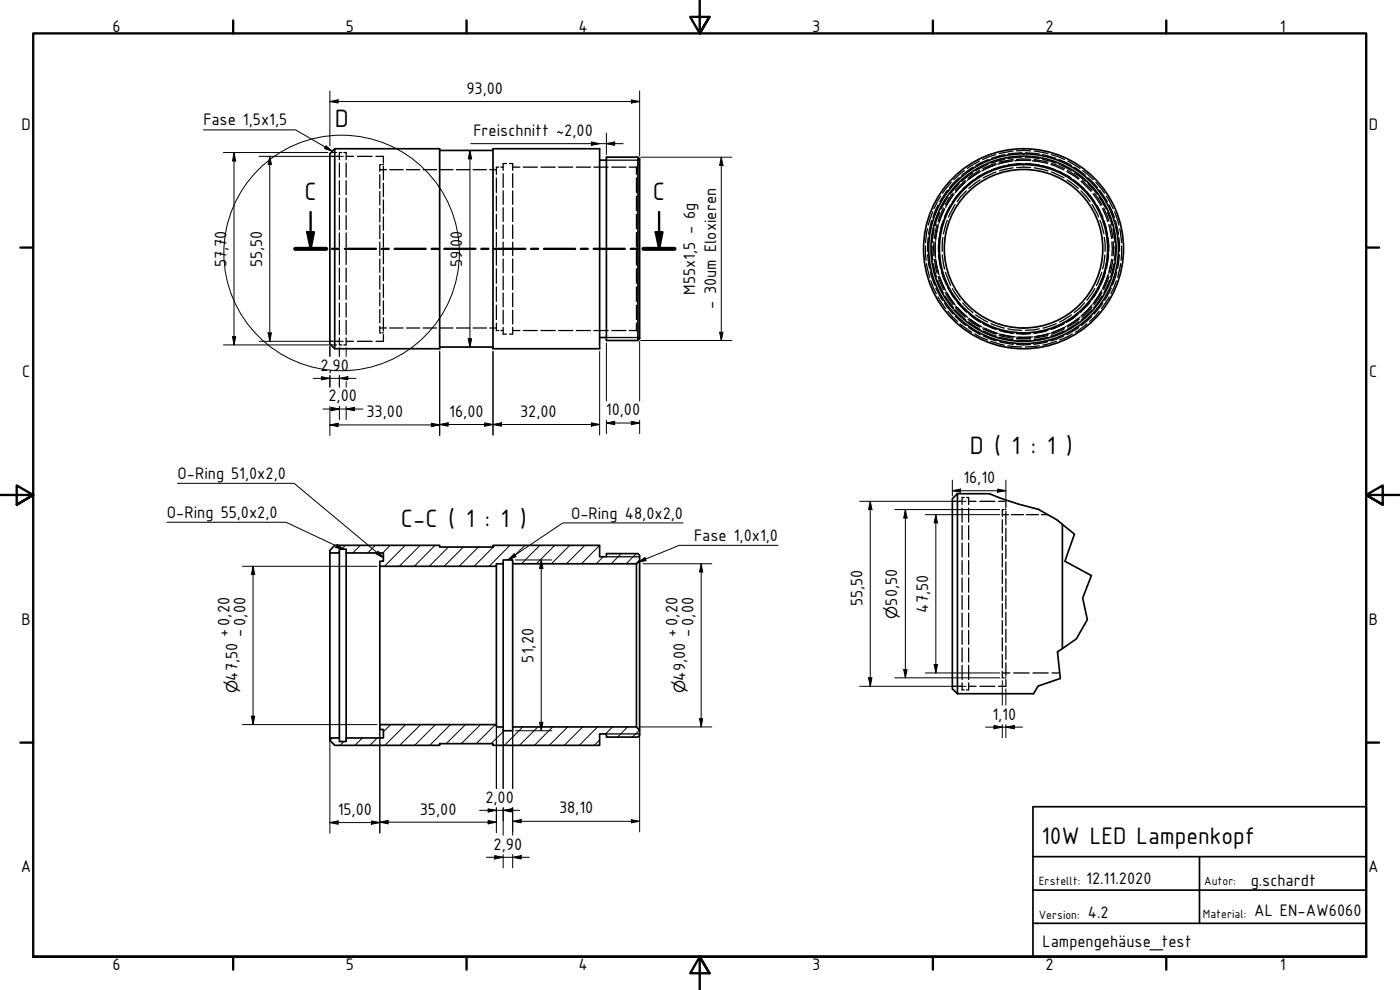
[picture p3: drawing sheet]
<svg xmlns="http://www.w3.org/2000/svg" width="420mm" height="297mm" viewBox="0 0 420 297" stroke-linecap="round" stroke-linejoin="round" font-family="sans-serif">
<!-- layer: Schraffur (ISO) -->
<g fill="none" stroke="#000" stroke-width=".3">
<path d="M101.9 165.4l-.5 .5M103.6 163.6l-1.1 1.2M108.1 163.6l-2.2 2.3M112.6 163.6l-2.2 2.3M117.1 163.6l-2.2 2.3M121.6 163.6l-6.2 6.3M126.1 163.6l-6.3 6.3M130.6 163.6l-6.3 6.3M134.6 164.1l-5.8 5.8M139.1 164.1l-5.8 5.8M143.6 164.1l-5.8 5.8M148.5 163.6l-6.2 6.3"/>
<path d="M153 163.6l-6.2 6.3M157.5 163.6l-4.4 4.4M162 163.6l-5.5 5.5M166.5 163.6l-5.5 5.5M171 163.6l-5.5 5.5M175.5 163.6l-5.5 5.5M180 163.6l-5.5 5.5M181 167.1l-2.1 2M186.4 166.1l-2.9 3M190.9 166.1l-2.9 3M117.2 217.4l-2.1 2.2M121.7 217.4l-6.2 6.2"/>
<path d="M126.2 217.4l-6.2 6.2M130.7 217.4l-6.2 6.2M135.2 217.4l-6.2 6.2M139.7 217.4l-5.8 5.7M144.2 217.4l-5.8 5.7M148.7 217.4l-5.8 5.7M151.3 219.3l-3.9 3.8M156.9 218.1l-5.5 5.5M161.4 218.1l-5.5 5.5M165.9 218.1l-5.5 5.5M170.4 218.1l-5.6 5.5M174.9 218.1l-5.5 5.5"/>
<path d="M179.3 218.1l-5.4 5.5M183.8 218.1l-2.1 2.1M188.3 218.1l-2.9 3.1M191.9 219.1l-2.1 2.1M99.8 221.4l-.8 .8M103.2 222.5l-1.2 1.1M104.3 221.4l-.4 .4M108.8 221.4l-2.3 2.2M113.2 221.4l-2.2 2.2M180 222l-1.6 1.6"/>
</g>
<!-- layer: Verdeckt (ISO) -->
<g fill="none" stroke="#000" stroke-width=".38">
<path d="M99 46.9h.9M100.9 46.9h1M101.9 48.9v4.2M101.9 54.2v4.2M101.9 59.4v4.2M102.6 45.8h-.7v2.1M103.2 45.8h.7v2.1M103.9 48.9v4.2M103.9 54.2v4.2M103.9 59.4v4.2M103.9 46.9h2.2M107.3 46.9h4.4"/>
<path d="M112.8 46.9h2.3v2M114 52.4v4.1M114 57.5v4M114 50.9h2M114.4 49.4h-.4v2M114.7 49.4h.4M115.1 49.9v4.1M115.1 55v4M115.1 60v4.1M117 50.9h4M122 50.9h4M127 50.9h4"/>
<path d="M132 50.9h4M137 50.9h4M142 50.9h4M147 50.9h2M149 53.4v4.4M149 58.9v4.3M149.7 50.2h-.7v2.1M150.3 50.2h.7M151 52.1v4.1M151 57.3v4M152 49.1h-1v2M152.9 49.1h1v2"/>
<path d="M153.9 52.1v4.1M153.9 57.3v4M153.9 50.2h2.1M157 50.2h4.3M162.4 50.2h4.2M167.6 50.2h4.3M173 50.2h4.2M178.2 50.2h4.3M183.6 50.2h4.2M188.8 50.2h2.2M191 53.4v4.4M191 58.9v4.3"/>
<path d="M191.3 49.8l-.3 .4v2.1M192 49.1l-.4 .4M282.3 58.9l-2 3.7M284.4 57.1l-2.3 3.4M284.5 59.2l-2.1 3.5M285.5 54.7l-2.6 3.3M285.9 58.7l-2.1 3.5M286 58l-2.3 3.5M286.3 58.2l-2.3 3.4M287.8 53.3l-2.8 3M287.8 55.1l-2.7 3.2M288.3 57.4l-2.5 3.3"/>
<path d="M289.4 51.2l-3.1 2.7M289.5 54.8l-2.9 3M289.7 54.2l-3 2.9M289.8 56.1l-2.9 3.1M289.9 54.5l-2.9 2.9M290 57.3l-1.7 1.7-1 1.5M291.9 51.9l-3.3 2.5M292 50.2l-3.4 2.4M292.2 54l-3.2 2.6M293.7 51.7l-3.4 2.5M293.9 48.3l-3.6 2.2M294 52.9l-3.4 2.5"/>
<path d="M294 51.1l-3.5 2.4M294.1 54l-3.3 2.5M294.2 51.5l-3.4 2.3M296.5 49.3l-3.7 1.9M296.6 47.9l-3.7 1.7M296.6 51.4l-3.6 2M298.4 49.6l-2.3 .9-1.5 .8M298.8 50.6l-3.8 1.8M298.8 46.4l-3.9 1.5M298.9 49l-3.9 1.6M298.9 51.6l-3.9 1.8M299 49.4l-3.9 1.6"/>
<path d="M301.5 47.8l-4 1.1M301.6 46.4l-4 1.1M301.6 49.7l-4 1.3M303.5 48.4l-4.1 .9M304 49.4l-4.2 .9M304 47.9l-4.2 .8M304 50.3l-4.1 1M304 48.2l-4 .9M304 45.3l-4.2 .8M305.1 49.3h4.2M305.1 47.8h4.2M305.1 50.3h4.2"/>
<path d="M305.1 45.3h4.2M305.1 48.2h4.1M306.6 47.2l-4.1 .3M306.7 45.8l-4.1 .4M306.7 49.1l-4.1 .4M307.7 45.8l4.1 .4M307.7 49.1l4.1 .4M307.7 47.2l4.1 .3M308.7 48.1l-4.2 .1M309.8 48.2l2 .2M310.3 48.2l4.1 .9M310.4 49.4l4.2 .9"/>
<path d="M310.4 47.9l4.1 .8M310.4 50.3l4.1 1M310.4 45.3l4.1 .8M312.9 46.4l4 1.1M312.9 49.7l3.9 1.3M312.9 47.8l4 1.1M315.4 49.4l3.9 1.6M315.5 49l4 1.6M315.5 51.6l3.8 1.8M315.5 46.4l4 1.5M315.6 50.6l3.9 1.8M317.8 51.4l3.6 2"/>
<path d="M317.8 47.9l3.7 1.7M317.9 49.3l3.7 1.9M320.2 51.5l3.5 2.3M320.2 54l3.5 2.5M320.4 51.1l3.4 2.4M320.4 52.9l3.4 2.5M320.5 48.3l3.6 2.2M322.2 54l3.2 2.6M322.4 50.2l3.4 2.4M322.5 51.9l3.3 2.5M324.4 57.3l2.8 3.2M324.4 54.5l3 2.9"/>
<path d="M324.6 56.1l2.9 3.1M324.7 54.2l3 2.9M324.9 51.2l3.2 2.7M326.1 57.4l2.5 3.3M326.5 53.3l2.9 3M326.5 55.1l2.7 3.2M328 58.2l2.4 3.4M328.4 58l1 1.3 1.3 2.2M328.9 54.7l2.6 3.3M329.9 59.2l2.1 3.5M330.1 57.1l2.3 3.4M332 58.9l2.1 3.7"/>
<path d="M101.9 64.7v4.2M101.9 69.9v4.3M101.9 75.2v4.2M103.9 64.7v4.2M103.9 69.9v4.3M103.9 75.2v4.2M114 62.5v4.1M114 67.5v4.1M114 72.6v4.1M114 77.7v4M115.1 65.1v4M115.1 70.1v4.1"/>
<path d="M115.1 75.2v4M149 64.3v4.3M149 69.8v4.3M149 75.2v4.4M151 62.3v4.2M151 67.5v4.1M151 72.6v4.1M151 77.7v4.1M153.9 62.3v4.2M153.9 67.5v4.1M153.9 72.6v4.1M153.9 77.7v4.1"/>
<path d="M191 64.3v4.3M191 69.8v4.3M191 75.2v4.4M277.7 73.8l.2 4.3M278.1 79.1l.9 4.1M278.4 76.4l.6 4.2M278.4 68.6l-.7 4.2M278.6 71.3l-.2 4.1M279.6 66.2l-.9 4.1M279.8 73.8l.1 4.2M279.9 63.5l-1.3 4M280.1 79.1l1 4"/>
<path d="M280.3 72.5v4.3M280.4 77.8l.8 4.2M280.4 68.7l-.6 4.1M280.7 73.1l.1 4.2M280.7 72.6v4.2M280.8 77.8l.8 4M280.9 78.3l.9 4.1M281.2 67.4l-.8 4.1M281.5 68l-.5 2-.2 2.1M281.6 61.5l-1.6 3.8M281.6 67.4l-.8 4.2M281.7 76.4l.6 4.2"/>
<path d="M281.7 75.2l.5 4.2M281.8 71.3l-.2 4.1M282 63.7l-.9 2.1-.4 1.9M282.2 69.9l-.5 4.2M282.8 76.5l.7 4.2M283 71.2l-.2 4.2M283.1 66.3l-1.1 4M283.1 62.4l-1.5 3.9M283.3 63.1l-1.6 3.9M283.5 62.6l-1.6 3.9M283.7 64.8l-1.3 4M284.3 66.1l-1.2 4.1"/>
<path d="M285.2 61.6l-1.8 3.7M286.3 60.1l-2.1 3.7M286.6 61.3l-1.9 3.8M327.7 61.3l2 3.8M328.1 60.1l2.1 3.7M329.2 61.6l1.8 3.7M330.1 66.1l1.2 4.1M330.7 64.8l1.3 4M330.9 62.6l1.5 3.9M331.2 62.4l1.6 3.9M331.3 66.3l1.1 4M331.4 71.2l.3 4.2"/>
<path d="M331.6 76.5l-.7 4.2M332.2 69.9l.5 4.2M332.4 63.7l1.4 4M332.5 71.3l.2 4.1M332.6 75.2v1.8l-.4 2.4M332.7 76.4l-.6 4.2M332.7 67.4l.9 4.2M332.8 61.5l1.7 3.8M333.1 67.4l.9 4.1M333.4 79.3l-.5 2M333.6 77.8l-.9 4M333.7 72.6v4.2"/>
<path d="M334 77.8l-.9 4.2M334 68.7l.6 4.1M334.1 72.5v4.3M334.3 79.1l-1 4M334.5 63.5l1.3 4M334.6 73.8l-.1 4.2M334.8 66.2l.9 4.1M335.8 71.3l.2 4.1M336 76.4l-.6 4.2M336 68.6l.6 4.2M336.3 79.1l-.9 4.1M336.6 73.8l-.2 4.3"/>
<path d="M101.9 80.4v4.2M101.9 85.6v4.2M101.9 90.9v4.2M101.9 96.1v4.3M103.9 80.4v4.2M103.9 85.6v4.2M103.9 90.9v4.2M103.9 96.1v4.3M114 82.7v4.1M114 87.8v4M114 92.8v4.1M114 97.9v2h.4"/>
<path d="M114 98.4h2M114.7 99.9h.4M115.1 80.2v4.1M115.1 85.3v4M115.1 90.3v4M115.1 95.4v4M117 98.4h4M122 98.4h4M127 98.4h4M132 98.4h4M137 98.4h4M142 98.4h4"/>
<path d="M147 98.4h2M149 80.6v4.4M149 86.1v4.3M149 91.6v4.3M149 97v2.2h.7M150.3 99.2h.7M151 82.9v4M151 87.9v4.2M151 93.1v4.1M151 98.2v2.1h1M153.9 82.9v4M153.9 87.9v4.2"/>
<path d="M153.9 93.1v4.1M153.9 98.2v2.1h-1M153.9 99.2h2.1M157 99.2h4.3M162.4 99.2h4.2M167.6 99.2h4.3M173 99.2h4.2M178.2 99.2h4.3M183.6 99.2h4.2M188.8 99.2h2.2M191 80.6v4.4M191 86.1v4.3"/>
<path d="M191 91.6v4.3M191 97v2.2M191 99.2l.3 .3M191.6 99.8l.4 .3M279.2 81.6l1.3 3.9M279.3 84.3l1.7 3.8M280.9 86.5l2 3.6M281.4 84.1l1.7 3.8M281.5 89.1l2.3 3.5M281.6 83l1.5 3.9M281.9 82.9l1.6 3.8M282.1 83.4l1.7 3.8"/>
<path d="M282.4 80.4l1.3 4.1M282.6 81.6l1.4 3.9M283.5 90.9l2.5 3.3M283.7 87.8l2.3 3.6M283.7 88.8l2.4 3.5M283.8 81.7l1.5 3.9M284 87.6l2.3 3.5M284.2 85.5l2.1 3.7M284.3 88.1l2.4 3.5M284.5 86.3l2.2 3.6M284.5 93.4l2.9 3.1M285.8 86.6l2.4 3.5"/>
<path d="M286.7 94.9l3.2 2.7M286.7 92.2l3 3M286.8 93l3 2.9M286.9 90l2.9 3.2M287 91.9l2.9 3M287.3 90.7l2.8 3M287.4 92.3l3 2.9M288.2 97.2l3.5 2.5M288.9 90.9l3.1 2.9M290.5 95.8l1.3 1.1 2.2 1.3M290.6 93.9l3.4 2.5M290.6 96.6l3.5 2.3"/>
<path d="M290.7 98.3l3.5 2.1M290.8 95.5l3.4 2.3M291 94.3l3.3 2.5M291.2 95.9l3.5 2.2M292.8 94.5l3.6 2.1M294.9 97l3.9 1.7M295 98.7l3.9 1.6M295.1 99.3l3.9 1.5M295.1 98.3l3.9 1.6M295.2 97.3l3.8 1.6M295.7 98.5l3.8 1.6M297.4 97.1l4 1.3"/>
<path d="M299.8 99l4.2 .9M300 99.2l4.1 .9M302.5 98.7l4.1 .4M305.1 100h4.2M311.9 98.7l-4.2 .4M314.3 99.2l-4 .9M314.6 99l-4.2 .9M317 97.1l-4 1.3M319.2 97.3l-3.9 1.6M319.3 98.3l-3.9 1.6M319.3 99.3l-3.9 1.5M319.5 97l-3.9 1.7"/>
<path d="M319.5 98.7l-4 1.6M319.8 98l-3.8 1.7M321.6 94.5l-3.7 2.1M323.5 94.3l-3.5 2.5M323.7 95.5l-1.4 1.1-2.1 1.2M323.7 98.3l-3.5 2.1M323.7 96.6l-3.5 2.3M323.8 93.9l-1.9 1.6-1.5 .9M323.8 95.8l-1.3 1.1-2.1 1.3M324.1 95.2l-3.4 2.3M325.5 90.9l-1.5 1.6-1.6 1.3M326.2 97.2l-3.4 2.5"/>
<path d="M327.1 90.7l-2.9 3M327.4 91.9l-3 3M327.5 90l-2.9 3.2M327.6 93l-3.1 2.9M327.7 94.9l-3.2 2.7M327.7 92.2l-3 3M327.8 91.4l-2.9 3.1M328.5 86.6l-2.3 3.5M329.9 93.4l-1.2 1.5-1.7 1.6M329.9 86.3l-2.2 3.6M330.3 85.5l-2.2 3.7M330.4 87.6l-2.4 3.5"/>
<path d="M330.6 81.7l-1.5 3.9M330.6 87.1l-2.2 3.6M330.7 87.8l-2.3 3.6M330.7 88.8l-2.4 3.5M331 90.9l-2.6 3.3M331.8 81.6l-1.4 3.9M332 80.4l-1.4 4.1M332.4 82.9l-1.5 3.8M332.7 82.3l-1.6 3.9M332.8 83l-1.6 3.9M332.9 89.1l-2.3 3.5M333 84.1l-1.7 3.8"/>
<path d="M333.5 86.5l-2 3.6M335 84.3l-1.6 3.8M335.2 81.6l-1.3 3.9M99 102.4h.9M100.9 102.4h1M101.9 101.4v2.1h.7M103.9 101.4v2.1h-.7M103.9 102.4h2.2M107.3 102.4h4.4M115.1 100.4v2h-2.3M292.5 100.2l3.9 1.8M295.1 100.8l3.9 1.5"/>
<path d="M297.3 102.4l4.1 1.2M299.8 100.6l4.2 .9M300 101.1l4 .9M300 100.2l4 .9M300 102.5l4.1 .8M300.5 100.4l4.2 .7M302.5 103.7l4.1 .4M305.1 101.5h4.2M305.1 103.4h4.1M305.1 100.1h4.1M305.1 102h4.2M305.1 101.1h4.1"/>
<path d="M309.9 101.1l-4.2 .1M311.9 103.7l-4.2 .4M314.4 102.5l-4.1 .8M314.4 100.2l-4.1 .9M314.5 101.1l-4.2 .9M314.5 100.6l-4.1 .9M315 100.1l-4.1 .9M317.1 102.4l-4.1 1.2M319.2 100.8l-3.9 1.5M321.8 100.2l-3.8 1.8M285.8 150.4h1M287.7 150.4h1"/>
<path d="M288.7 152.4v4.2M288.7 157.7v4.2M289.4 149.3h-.7v2.1M290.1 149.3h.6v2.1M290.7 152.4v4.2M290.7 157.7v4.2M290.7 150.4h2.2M294.1 150.4h4.5M299.7 150.4h2.2v2M300.8 155.9v4M300.8 154.4h1.8M301.2 152.9h-.4v2"/>
<path d="M301.6 152.9h.3M301.9 153.4v4.1M301.9 158.5v4M303.5 154.4h3.6M308 154.4h3.7M312.5 154.4h1.9M288.7 162.9v4.2M288.7 168.2v4.2M288.7 173.4v4.3M288.7 178.7v4.2M290.7 162.9v4.2M290.7 168.2v4.2"/>
<path d="M290.7 173.4v4.3M290.7 178.7v4.2M300.8 161v4M300.8 166v4.1M300.8 171.1v4M300.8 176.1v4.1M301.9 163.5v4.1M301.9 168.6v4M301.9 173.6v4.1M301.9 178.7v4M288.7 183.9v4.2M288.7 189.2v4.1"/>
<path d="M288.7 194.4v4.2M288.7 199.6v4.3M290.7 183.9v4.2M290.7 189.2v4.1M290.7 194.4v4.2M290.7 199.6v4.3M300.8 181.2v4M300.8 186.2v4.1M300.8 191.3v4M300.8 196.3v4.1M301.9 183.7v4.1M301.9 188.8v4"/>
<path d="M301.9 193.8v4.1M301.9 198.9v4M285.8 205.9h1M287.7 205.9h1M288.7 204.9v2.1h.7M290.7 204.9v2.1h-.6M290.7 205.9h2.2M294.1 205.9h4.5M300.8 201.4v2h.4M300.8 201.9h2.3M301.6 203.4h.3M301.9 203.9v2h-2.2"/>
<path d="M304.2 201.9h4.7M310 201.9h4.6M315.7 201.9h2.3"/>
</g>
<!-- layer: Sichtbar (ISO) -->
<g fill="none" stroke="#000" stroke-width=".51">
<path d="M100.5 44.6l-1.5 1.6v57l1.5 1.4M100.5 44.6v60M100.5 44.6h31.5v60h-31.5M132 45.1h16M148 44.6h32v60h-32zM180 48.1h2M191.5 47.2l.5 .5v53.9l-.5 .6zM191.5 47.2h-9.5v55h9.5M132 104.1h16M180 101.3h2M287.3 148.1l-1.5 1.6v57l1.5 1.4M287.3 148.1v60"/>
<path d="M287.3 148.1h9.6M318.8 157.3v37.3M99 165.9v55.5M100.5 163.6h31.5v.5h16v-.5h32v3.5h2v-1h9.5l.5 .5v1.5l-1 1h-37.1v-1.1h-2.9v1.1h-2v.8h-35v-1.5h1.1v-2.5h-11.2v-1.1h-2v1.1h-2.9v-.8zM101.9 165.9v55.5M103.9 165.9v55.5M114 169.9v47.5M149 169.9v47.5M151 169.1v49M153.9 169.1v49M191 169.1v49M192 168.1v51"/>
<path d="M287.3 208.1h22.9M99 221.4h2.9v1.1h2v-1.1h11.2v-2.5h-1.1v-1.5h35v.7h2v1.2h2.9v-1.2h37.1l1 1v1.5l-.5 .6h-9.5v-1h-2v3.4h-32v-.5h-16v.5h-31.5l-1.5-1.5z"/>
<circle cx="307.2" cy="74.6" r="30"/>
<circle cx="307.2" cy="74.6" r="28.5"/>
<circle cx="307.2" cy="74.6" r="25.2"/>
<circle cx="307.2" cy="74.6" r="27.8"/>
<circle cx="307.2" cy="74.6" r="23.8"/>
</g>
<!-- layer: Sichtbar schmal (ISO) -->
<path d="M182 48.1h10M182 101.3h10M182 167.1h10M182 220.2h10" fill="none" stroke="#000" stroke-width=".38"/>
<!-- layer: Bruchlinie (ISO) -->
<path d="M296.9 148.1l8.7 3.1 6.1 1.6 5.5 3.2 5.3 4.3-2.9 8.1 7.9 4.3-2.6 6.7 1.4 6.5-3.3 5.8-5.6 3.9 .8 8-6.7 2.3-1.3 2.2" fill="none" stroke="#000" stroke-width=".51"/>
<!-- layer: Schnittlinie (ISO) -->
<g fill="none" stroke="#000" stroke-width=".7">
<path d="M88.6 74.7h9.3M92.2 69.6h2l-1 5.1zM93.2 63.6v11.1M99.6 74.7h2.1M103.5 74.7h9.3M114.6 74.7h2M118.4 74.7h9.4M129.5 74.7h2.1M133.3 74.7h9.4M144.5 74.7h2.1M148.3 74.7h9.4M159.4 74.7h2.1"/>
<path d="M163.3 74.7h9.3M174.3 74.7h2.1M178.2 74.7h9.3M189.3 74.7h2.1M193.1 74.7h9.3M196.8 69.6h2l-1 5.1zM197.8 63.6v11.1"/>
</g>
<path d="M88.6 74.7h9.3M193.1 74.7h9.3" fill="none" stroke="#000" stroke-width="1.2"/>
<g fill="#000">
<path d="M92.2 69.6h2l-1 5.1z" fill-rule="evenodd"/>
<path d="M196.8 69.6h2l-1 5.1z" fill-rule="evenodd"/>
</g>
<!-- layer: Detailumgrenzung (ISO) -->
<circle cx="102.5" cy="75.9" r="35.3" fill="none" stroke="#000" stroke-width=".3"/>
<!-- layer: Rahmen (ISO) -->
<g fill="none" stroke="#000" stroke-width=".7">
<path d="M70 6.1v3.9M140 6.1v3.9M210 0v10l-2.9-4.9h5.8l-2.9 4.9 2.9-4.9M280 6.1v3.9M350 6.1v3.9M6.1 74.3h3.9M410 74.3h3.9M0 148.5h10l-5-2.8v5.7l5-2.9-5 2.9M420 148.5h-10l5-2.8v5.7l-5-2.9 5 2.9M6.1 222.8h3.9M410 222.8h3.9M10 287.1v-277.1h400v277.1h-400h400"/>
<path d="M70 287.1v3.8M140 287.1v3.8M212.9 292l-2.9-4.9 2.9 4.9h-5.8l2.9-4.9v9.9M280 287.1v3.8M350 287.1v3.8"/>
</g>
<!-- layer: Titel (ISO) -->
<path d="M310 242h100v45.1h-100zM310 257h100M360 257v20M310 277h100M310 267.1h100" fill="none" stroke="#000" stroke-width=".51"/>
<g fill="none" stroke="#000" stroke-width=".3">
<path d="M99 30.5l2.5-.5v.9zM99 27.3v16.5M99 30.5h93M182 39.9v6.4M189.5 30l2.5 .5-2.5 .4zM192 27.3v19.5M67.1 45.8h31.3M70.2 45.8l.5 2.5h-.9zM70.2 45.8v57.7M77.8 46.9h25.3M81 46.9l.5 2.5h-1zM81 46.9v55.5"/>
<path d="M99.4 45.8h1.7M141 45.1l.5 2.6h-1zM141 45.1v59M141.3 43.1h45.7M177.5 42.6l2.5 .5-2.5 .5zM182 43.1l2.5-.5v1zM192.3 47.2h27.3M216.5 47.2l.5 2.4h-1zM216.5 47.2v55M80.5 99.9h1l-.5 2.5zM216 99.7h1l-.5 2.5zM67.1 103.5h34"/>
<path d="M69.8 101h.9l-.5 2.5zM77.8 102.4h25.3M94 113.5h12.9M96.5 113l2.5 .5-2.5 .5zM99 103.9v3M99 112.7v3.4M101.9 113.5l2.5-.5v1zM101.9 104.3v2.6M101.9 112.7v3.4M103.9 104.3v2.6M103.9 114.5v1.6M132 105.5v25.2"/>
<path d="M140.5 101.6h1l-.5 2.5zM148 105.5v25M180 105.5v25M182 102.9v17.4M192 102.5v17.8M192.3 102.2h27.3M96.9 122.7h12M99 127.5l2.5-.5v1zM99 121.9v8.8M99 127.5h33M99.4 122.2l2.5 .5-2.5 .5zM101.9 121.9v4"/>
<path d="M103.9 122.7l2.5-.5v1zM103.9 121.9v4M129.5 127l2.5 .5-2.5 .5zM132 127.4l2.5-.5v1zM132 127.4h48M145.5 126.9l2.5 .5-2.5 .5zM148 127.4l2.5-.5v1zM177.5 126.9l2.5 .5-2.5 .5zM182 126.9l2.5-.5v1zM182 126.9h10M182 126.1v4M189.5 126.4l2.5 .5-2.5 .5z"/>
<path d="M192 126.1v4M258 150.4h31.9M261.2 150.4l.5 2.5h-1zM261.2 150.4v55.5M268.5 152.9h31.5M271.7 152.9l.5 2.5h-1zM271.7 152.9v50.5M277.7 154.4h22.3M280.9 154.4l.5 2.5h-1zM280.9 154.4v47.5M285.8 147.2l2.5-.5v1zM285.8 147.2h16.1"/>
<path d="M285.8 144.1v4.7M299.4 146.7l2.5 .5-2.5 .5zM301.9 144.1v5.5M72.8 169.9h40.4M75.9 169.9l.6 2.5h-1.1zM75.9 169.9v47.5M154.7 168h10.9M162.4 168l.5 2.5h-1zM162.4 168v51.3M193 169.1h20.6M210.4 169.1l.5 2.5h-1zM210.4 169.1v49"/>
<path d="M280.4 199.4h1l-.5 2.5zM72.8 217.4h40.4M75.4 214.9h1.1l-.6 2.5zM114 218.2v31.8M149 218.2v18.4M151 218.9v17.7M153.9 218.9v17.7M154.7 219.3h10.9M161.9 216.7h1l-.5 2.6zM191.8 218.1h21.8M192 219.9v29.7M209.9 215.6h1l-.5 2.5z"/>
<path d="M258 205.9h31.9M260.7 203.4h1l-.5 2.5zM268.5 203.4h31.5M271.2 200.9h1l-.5 2.5zM277.7 201.9h22.3M295.8 218.2h11.1M298.3 217.7l2.5 .5-2.5 .5zM300.8 204.2v7.4M300.8 217.4v3.9M301.9 218.2l2.5-.5v1zM301.9 206.7v4.9M301.9 217.4v3.9"/>
<path d="M99 222.2v27.8M99 246.8l2.5-.5v1zM99 246.8h15M111.5 246.3l2.5 .5-2.5 .5zM114 246.7l2.5-.5v1zM114 246.7h35M144 243.1h12M146 257.2h12.9M146.5 246.2l2.5 .5-2.5 .5zM146.5 242.7l2.5 .4-2.5 .5zM148.5 256.7l2.5 .5-2.5 .5zM149 242.4v7.5"/>
<path d="M151 243.1l2.5-.4v.9zM151 242.4v8.2M151 256.4v4M153.9 257.2l2.5-.5v1zM153.9 246.4l2.5-.5v1zM153.9 242.4v8.2M153.9 256.4v4M153.9 246.4h38.1M189.5 245.9l2.5 .5-2.5 .5z"/>
</g>
<g fill="#000">
<path d="M99 30.5l2.5-.5v.9z" fill-rule="evenodd"/>
<path d="M189.5 30l2.5 .5-2.5 .4z" fill-rule="evenodd"/>
<path d="M70.2 45.8l.5 2.5h-.9z" fill-rule="evenodd"/>
<path d="M81 46.9l.5 2.5h-1z" fill-rule="evenodd"/>
<path d="M141 45.1l.5 2.6h-1z" fill-rule="evenodd"/>
<path d="M177.5 42.6l2.5 .5-2.5 .5z" fill-rule="evenodd"/>
<path d="M182 43.1l2.5-.5v1z" fill-rule="evenodd"/>
<path d="M216.5 47.2l.5 2.4h-1z" fill-rule="evenodd"/>
<path d="M80.5 99.9h1l-.5 2.5z" fill-rule="evenodd"/>
<path d="M216 99.7h1l-.5 2.5z" fill-rule="evenodd"/>
<path d="M69.8 101h.9l-.5 2.5z" fill-rule="evenodd"/>
<path d="M96.5 113l2.5 .5-2.5 .5z" fill-rule="evenodd"/>
<path d="M101.9 113.5l2.5-.5v1z" fill-rule="evenodd"/>
<path d="M140.5 101.6h1l-.5 2.5z" fill-rule="evenodd"/>
<path d="M99.4 122.2l2.5 .5-2.5 .5z" fill-rule="evenodd"/>
<path d="M99 127.5l2.5-.5v1z" fill-rule="evenodd"/>
<path d="M103.9 122.7l2.5-.5v1z" fill-rule="evenodd"/>
<path d="M129.5 127l2.5 .5-2.5 .5z" fill-rule="evenodd"/>
<path d="M132 127.4l2.5-.5v1z" fill-rule="evenodd"/>
<path d="M145.5 126.9l2.5 .5-2.5 .5z" fill-rule="evenodd"/>
<path d="M148 127.4l2.5-.5v1z" fill-rule="evenodd"/>
<path d="M177.5 126.9l2.5 .5-2.5 .5z" fill-rule="evenodd"/>
<path d="M182 126.9l2.5-.5v1z" fill-rule="evenodd"/>
<path d="M189.5 126.4l2.5 .5-2.5 .5z" fill-rule="evenodd"/>
<path d="M261.2 150.4l.5 2.5h-1z" fill-rule="evenodd"/>
<path d="M271.7 152.9l.5 2.5h-1z" fill-rule="evenodd"/>
<path d="M280.9 154.4l.5 2.5h-1z" fill-rule="evenodd"/>
<path d="M285.8 147.2l2.5-.5v1z" fill-rule="evenodd"/>
<path d="M299.4 146.7l2.5 .5-2.5 .5z" fill-rule="evenodd"/>
<path d="M75.9 169.9l.6 2.5h-1.1z" fill-rule="evenodd"/>
<path d="M162.4 168l.5 2.5h-1z" fill-rule="evenodd"/>
<path d="M210.4 169.1l.5 2.5h-1z" fill-rule="evenodd"/>
<path d="M280.4 199.4h1l-.5 2.5z" fill-rule="evenodd"/>
<path d="M75.4 214.9h1.1l-.6 2.5z" fill-rule="evenodd"/>
<path d="M161.9 216.7h1l-.5 2.6z" fill-rule="evenodd"/>
<path d="M209.9 215.6h1l-.5 2.5z" fill-rule="evenodd"/>
<path d="M260.7 203.4h1l-.5 2.5z" fill-rule="evenodd"/>
<path d="M271.2 200.9h1l-.5 2.5z" fill-rule="evenodd"/>
<path d="M298.3 217.7l2.5 .5-2.5 .5z" fill-rule="evenodd"/>
<path d="M301.9 218.2l2.5-.5v1z" fill-rule="evenodd"/>
<path d="M99 246.8l2.5-.5v1z" fill-rule="evenodd"/>
<path d="M111.5 246.3l2.5 .5-2.5 .5z" fill-rule="evenodd"/>
<path d="M114 246.7l2.5-.5v1z" fill-rule="evenodd"/>
<path d="M146.5 246.2l2.5 .5-2.5 .5z" fill-rule="evenodd"/>
<path d="M146.5 242.7l2.5 .4-2.5 .5z" fill-rule="evenodd"/>
<path d="M148.5 256.7l2.5 .5-2.5 .5z" fill-rule="evenodd"/>
<path d="M151 243.1l2.5-.4v.9z" fill-rule="evenodd"/>
<path d="M153.9 257.2l2.5-.5v1z" fill-rule="evenodd"/>
<path d="M153.9 246.4l2.5-.5v1z" fill-rule="evenodd"/>
<path d="M189.5 245.9l2.5 .5-2.5 .5z" fill-rule="evenodd"/>
</g>
<!-- layer: Symbol (ISO) -->
<path d="M61 39h27.7l11.1 6.4M97.9 43.7l1.9 1.7-2.5-.8zM50.1 156.7h35.8l17.3 8.2M53.3 145h35l26.8 22.4M205 156.9h-36.1l-16.4 11M101.2 163.4l2 1.5-2.5-.6zM113.5 165.4l1.6 2-2.3-1.2zM154.3 166.2l.6 .8-2.4 .9zM191.5 168.7l2-1.4 .4 .9zM233.5 163.6h-29.7l-12.3 5.1" fill="none" stroke="#000" stroke-width=".3"/>
<g fill="#000">
<path d="M97.9 43.7l1.9 1.7-2.5-.8z" fill-rule="evenodd"/>
<path d="M101.2 163.4l2 1.5-2.5-.6z" fill-rule="evenodd"/>
<path d="M113.5 165.4l1.6 2-2.3-1.2z" fill-rule="evenodd"/>
<path d="M154.3 166.2l.6 .8-2.4 .9z" fill-rule="evenodd"/>
<path d="M191.5 168.7l2-1.4 .4 .9z" fill-rule="evenodd"/>
</g>
<g font-size="8.1">
<text x="100.5" y="38.2">D</text>
<text x="91.4" y="60.1">C</text>
<text x="196" y="60.1">C</text>
<text x="291" y="136.3">D ( 1 : 1 )</text>
<text x="120.3" y="158">C-C ( 1 : 1 )</text>
</g>
<text font-size="7.7" x="312.5" y="253.2">10W LED Lampenkopf</text>
<g font-size="5.4">
<text x="33.8" y="9.6">6</text>
<text x="103.8" y="9.6">5</text>
<text x="173.6" y="9.6">4</text>
<text x="243.8" y="9.6">3</text>
<text x="313.8" y="9.6">2</text>
<text x="384.1" y="9.6">1</text>
<text x="140" y="28.1">93,00</text>
<text x="6.5" y="38.9">D</text>
<text x="61" y="37.6">Fase 1,5x1,5</text>
<text x="142.1" y="40.8">Freischnitt ~2,00</text>
<text x="410.8" y="38.9">D</text>
<text x="138.7" y="74" transform="rotate(-90 138.7 74)">00</text>
<text x="67.9" y="80.2" transform="rotate(-90 67.9 80.2)">57,70</text>
<text x="78.7" y="80.2" transform="rotate(-90 78.7 80.2)">55,50</text>
<text x="138.7" y="80.2" transform="rotate(-90 138.7 80.2)">59,</text>
<text x="208.6" y="88.4" transform="rotate(-90 208.6 88.4)">M55x1,5 - 6g</text>
<text x="214.9" y="92.8" transform="rotate(-90 214.9 92.8)">- 30um Eloxieren</text>
<text x="6.6" y="113.1">C</text>
<text x="96.1" y="111.2">2,90</text>
<text x="410.9" y="113.1">C</text>
<text x="98.6" y="120.4">2,00</text>
<text x="110" y="125.2">33,00</text>
<text x="134.8" y="125.1">16,00</text>
<text x="156.1" y="125.1">32,00</text>
<text x="181.8" y="124.6">10,00</text>
<text x="53.3" y="143.7">O-Ring 51,0x2,0</text>
<text x="289.1" y="144.9">16,10</text>
<text x="50.1" y="155.4">O-Ring 55,0x2,0</text>
<text x="171.4" y="155.6">O-Ring 48,0x2,0</text>
<text x="208.3" y="162.4">Fase 1,0x1,0</text>
<text x="258.9" y="181.9" transform="rotate(-90 258.9 181.9)">55,50</text>
<text x="269.2" y="181.7" transform="rotate(-90 269.2 181.7)">50,50</text>
<text x="278.6" y="183.8" transform="rotate(-90 278.6 183.8)">47,50</text>
<text x="6.5" y="187.4">B</text>
<text x="68.6" y="191.1" transform="rotate(-90 68.6 191.1)">+0,20</text>
<text x="73.3" y="191.1" transform="rotate(-90 73.3 191.1)">-0,00</text>
<text x="203.1" y="191.1" transform="rotate(-90 203.1 191.1)">+0,20</text>
<text x="207.8" y="191.1" transform="rotate(-90 207.8 191.1)">-0,00</text>
<text x="410.8" y="187.4">B</text>
<text x="160.1" y="198.8" transform="rotate(-90 160.1 198.8)">51,20</text>
<text x="71.2" y="204.2" transform="rotate(-90 71.2 204.2)">47,50</text>
<text x="205.7" y="204.2" transform="rotate(-90 205.7 204.2)">49,00</text>
<text x="297.8" y="215.9">1,10</text>
<text x="101.3" y="244.5">15,00</text>
<text x="126" y="244.4">35,00</text>
<text x="145.7" y="240.8">2,00</text>
<text x="167.8" y="244.1">38,10</text>
<text x="148.1" y="254.9">2,90</text>
<text x="6.3" y="261.7">A</text>
<text x="410.6" y="261.7">A</text>
<text x="326" y="265.2">12.11.2020</text>
<text x="375.3" y="265.9">g.schardt</text>
<text x="326.5" y="275.3">4.2</text>
<text x="376.4" y="274.7">AL EN-AW6060</text>
<text x="312.9" y="284.3">Lampengehäuse_test</text>
<text x="33.8" y="290.9">6</text>
<text x="103.8" y="290.9">5</text>
<text x="173.6" y="290.9">4</text>
<text x="243.8" y="290.9">3</text>
<text x="313.8" y="290.9">2</text>
<text x="384.1" y="290.9">1</text>
</g>
<g font-size="4.6">
<text x="269.2" y="185.6" transform="rotate(-90 269.2 185.6)">⌀</text>
<text x="71.2" y="208.1" transform="rotate(-90 71.2 208.1)">⌀</text>
<text x="205.7" y="208.1" transform="rotate(-90 205.7 208.1)">⌀</text>
</g>
<g font-size="3.9">
<text x="311.7" y="265.5">Erstellt:</text>
<text x="361.4" y="265.7">Autor:</text>
<text x="311.8" y="275.8">Version:</text>
<text x="361" y="275.6">Material:</text>
</g>
</svg>
